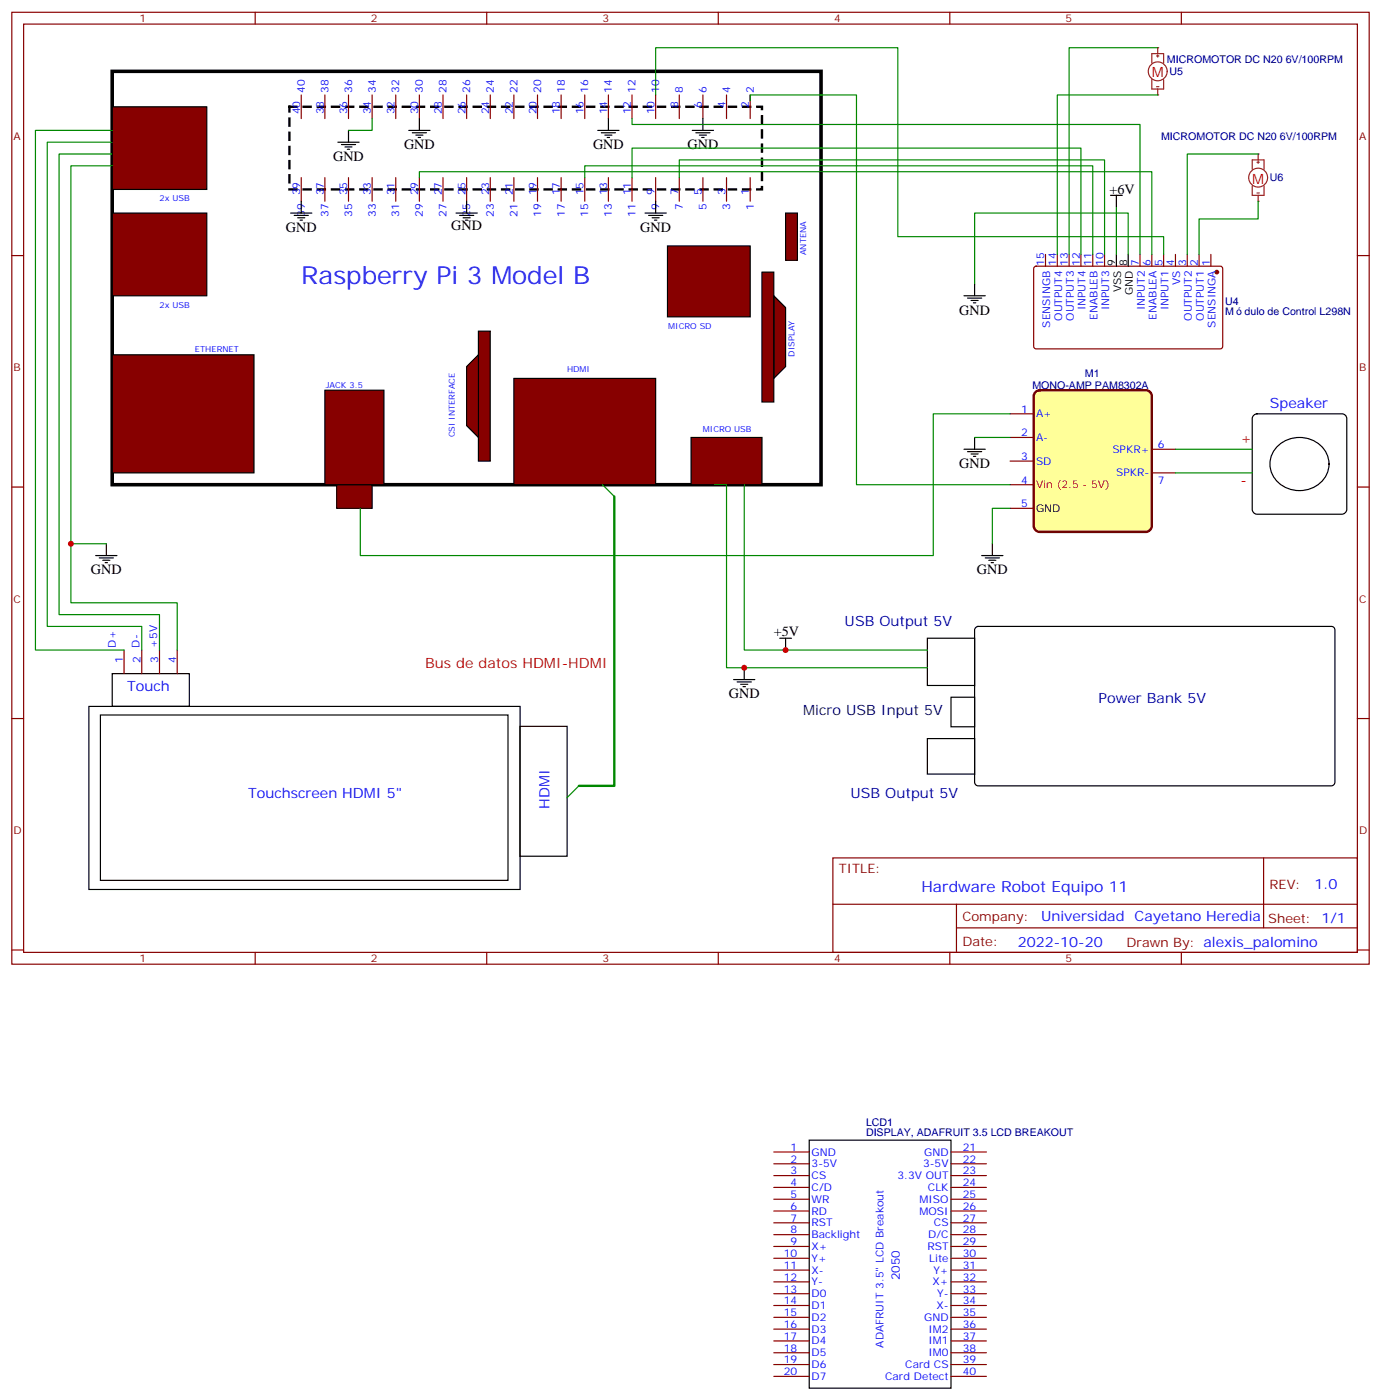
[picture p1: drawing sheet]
<svg xmlns="http://www.w3.org/2000/svg" width="412mm" height="418mm" viewBox="0 0 412 418" stroke-linecap="round" stroke-linejoin="round" font-family="sans-serif">
<path d="M33.5 21.3h211.7v123.5h-211.7z" fill="none" stroke="#000" stroke-width="1.1"/>
<g fill="#870000" stroke="#000" stroke-width=".35">
<path d="M139.3 109.5l3.6-3.5v24.7l-3.6-3.6z"/>
<path d="M231.1 88.3l3.5 3.6v17.6l-3.5 3.5z"/>
<path d="M234.6 63.6h3.5v14.2h-3.5z"/>
<path d="M227.5 81.3h3.6v38.8h-3.6z"/>
<path d="M199.3 73.5h24.7v21.1h-24.7z"/>
<path d="M206.4 130.7h21.1v14.1h-21.1z"/>
<path d="M153.5 113h42.3v31.8h-42.3z"/>
<path d="M142.9 98.9h3.5v38.8h-3.5z"/>
<path d="M100.5 144.8h10.6v7h-10.6z"/>
<path d="M97 116.6h17.7v28.2h-17.7z"/>
<path d="M33.5 106h42.3v35.3h-42.3z"/>
<path d="M33.5 63.6h28.2v24.7h-28.2z"/>
<path d="M33.5 31.9h28.2v24.7h-28.2z"/>
</g>
<path d="M86.4 31.9h141.1v24.7h-141.1z" fill="none" stroke="#000" stroke-width=".71" stroke-dasharray="2.1 2.1"/>
<g fill="none" stroke="#870000" stroke-width=".35">
<path d="M90 28.4v7M97 28.4v7M104.1 28.4v7M111.1 28.4v7M118.2 28.4v7M125.2 28.4v7M132.3 28.4v7M139.3 28.4v7M146.4 28.4v7M153.5 28.4v7M160.5 28.4v7M167.6 28.4v7"/>
<path d="M174.6 28.4v7M181.7 28.4v7M188.7 28.4v7M195.8 28.4v7M202.8 28.4v7M209.9 28.4v7M217 28.4v7M224 28.4v7M90 53.1v7M97 53.1v7M104.1 53.1v7M111.1 53.1v7"/>
<path d="M118.2 53.1v7M125.2 53.1v7M132.3 53.1v7M139.3 53.1v7M146.4 53.1v7M153.5 53.1v7M160.5 53.1v7M167.6 53.1v7M174.6 53.1v7M181.7 53.1v7M188.7 53.1v7M195.8 53.1v7"/>
<path d="M202.8 53.1v7M209.9 53.1v7M217 53.1v7M224 53.1v7"/>
</g>
<g fill="none" stroke="#000" stroke-width=".35">
<path d="M104.1 38.9v3.6M122.1 38.9h6.3M123.1 39.7h4.3M125.2 35.4v3.5M178.5 38.9h6.4M179.6 39.7h4.2M181.7 35.4v3.5M206.7 38.9h6.4M207.8 39.7h4.2M209.9 35.4v3.5M100.9 42.5h6.3M102 43.2h4.2"/>
<path d="M103 43.9h2.1M103.7 44.6h.7M124.2 40.4h2.1M124.9 41.1h.7M180.6 40.4h2.1M181.3 41.1h.7M208.8 40.4h2.2M209.5 41.1h.8M86.8 63.6h6.3M87.8 64.3h4.3M88.9 65.1h2.1M89.6 65.8h.7"/>
<path d="M90 60.1v3.5M136.2 63.6h6.3M137.2 64.3h4.3M138.3 65.1h2.1M139 65.8h.7M139.3 60.1v3.5M192.6 63.6h6.4M193.7 64.3h4.2M194.7 65.1h2.1M195.4 65.8h.7M195.8 60.1v3.5M26.5 211h128.8v54.7h-128.8z"/>
<path d="M33.5 201.2h23v9.8h-23zM155.2 217h14.1v38.8h-14.1z"/>
</g>
<path d="M309.3 117.1l1.1-.5h31.8a1.76 1.76 0 0 1 1.8 1.7v38.8a1.89 1.89 0 0 1-1.8 1.8h-31.8a1.89 1.89 0 0 1-1.7-1.8v-38.8z" fill="#ff9" stroke="#600" stroke-width=".71"/>
<g fill="none" stroke="#870000" stroke-width=".35">
<path d="M3.5 3.7h405.4v284.3h-405.4zM7.1 7.2h398.2v277.3h-398.2zM76.2 3.7v3.5M145.3 3.7v3.5M214.5 3.7v3.5M283.6 3.7v3.5M352.8 3.7v3.5M3.5 76.3h3.6M308.9 79.7l.5-.2 55.3 .1 .4 .6v23.6l-.7 .4-55.3-.1-.4-.6v-23.3zM312.2 76v3.5M315.7 76v3.5M319.3 76v3.5"/>
<path d="M322.8 76v3.5M326.3 76v3.5M329.8 76v3.5M340.4 76v3.5M344 76v3.5M347.5 76v3.5M351 76v3.5M354.5 76v3.5M358.1 76v3.5M361.6 76v3.5M405.3 76.3h3.6M301.6 123.6h7.1"/>
<path d="M301.6 130.7h7.1M301.6 137.7h7.1M344 134.2h7M3.5 145.5h3.6M301.6 144.8h7.1M301.6 151.8h7.1M344 141.3h7M405.3 145.5h3.6M37 194.2v7M42.3 194.2v7M47.6 194.2v7M52.9 194.2v7"/>
<path d="M3.5 214.6h3.6M405.3 214.6h3.6M248.7 256.3h156.6v28.2h-156.6zM377.3 256.3v20.9M248.7 270.1h156.5M285.6 277.2h119.6M285.6 270.1v14.1M3.5 283.8h3.6M76.2 284.5v3.5M145.3 284.5v3.5M214.5 284.5v3.5M283.6 284.5v3.5"/>
<path d="M352.8 284.5v3.5M405.3 283.8h3.6M231.1 344.1h10.6M231.1 347.6h10.6M231.1 351.2h10.6M231.1 354.7h10.6M231.1 358.2h10.6M284 344.1h10.6M284 347.6h10.6M284 351.2h10.6M284 354.7h10.6M284 358.2h10.6"/>
<path d="M231.1 361.7h10.6M231.1 365.3h10.6M231.1 368.8h10.6M231.1 372.3h10.6M231.1 375.8h10.6M231.1 379.4h10.6M284 361.7h10.6M284 365.3h10.6M284 368.8h10.6M284 372.3h10.6M284 375.8h10.6M284 379.4h10.6"/>
<path d="M231.1 382.9h10.6M231.1 386.4h10.6M231.1 390h10.6M231.1 393.5h10.6M231.1 397h10.6M284 382.9h10.6M284 386.4h10.6M284 390h10.6M284 393.5h10.6M284 397h10.6M231.1 400.5h10.6M231.1 404.1h10.6"/>
<path d="M231.1 407.6h10.6M231.1 411.1h10.6M284 400.5h10.6M284 404.1h10.6M284 407.6h10.6M284 411.1h10.6"/>
</g>
<g fill="none" stroke="#008700" stroke-width=".35">
<path d="M33.5 38.9h-22.9v155.3h26.4M111.1 35.4v3.5h-7M224 30.1v-1.7h31.8v116.4h45.8M33.5 42.5h-19.4v144.6h28.2v7.1M33.5 46h-15.9v137.6h30v10.6M33.5 49.5h-12.3v130.6h31.7v14.1M291 130.7h10.6M301.6 123.6h-22.9v42.3h-171.1v-14.1M351 134.2h22.9M179.9 144.8l3.5 3.5M213.4 144.8h3.6v54.7h59.9M222.2 144.8v49.4h54.7"/>
<path d="M301.6 151.8h-5.3v10.6M351 141.3h22.9M21.2 162.4h10.5M172.9 234.7l-3.6 3.6"/>
</g>
<g fill="none" stroke="#000" stroke-width=".35">
<path d="M333.4 76v3.5M336.9 76v3.5M287.9 134.2h6.3M288.9 134.9h4.3M290 135.6h2.1M290.7 136.3h.7M291 130.7v3.5M374.3 124.2l1.1-.6h25.4a1.41 1.41 0 0 1 1.4 1.4v27.2a1.51 1.51 0 0 1-1.4 1.4h-25.4a1.51 1.51 0 0 1-1.5-1.4v-27.2zM381.8 133a9.2 9.2 0 0 1 14.8 3.5 8.2 8.2 0 0 1-8.5 10 8.1 8.1 0 0 1-8.2-11zM28.6 165.9h6.3M29.6 166.7h4.3M30.7 167.4h2.1"/>
<path d="M31.4 168.1h.7M31.7 162.4v3.5M293.2 165.9h6.3M294.2 166.7h4.2M295.3 167.4h2.1M296 168.1h.7M296.3 162.4v3.5M222.2 199.5v3.5M232.8 190.6h3.6M234.6 190.6v3.6M276.9 190.6h14.1v14.2h-14.1zM291.3 187.5l.8-.4 105.8 .1 .5 .3 .2 .7v45.8l-.4 .5-.6 .2h-105.8l-.6-.4-.2-.6v-45.5z"/>
<path d="M30 213.6h121.7v49.4h-121.7zM219.1 203h6.3M220.1 203.7h4.3M221.2 204.4h2.1M221.9 205.1h.7M284 208.3h7v8.8h-7zM276.9 220.6h14.1v10.6h-14.1zM241.7 340.6h42.3v74.1h-42.3z"/>
</g>
<path d="M183.4 148.3v86.4h-10.5" fill="none" stroke="#008700" stroke-width=".71"/>
<circle cx="363.4" cy="81.3" r=".53" fill="#870000" stroke="#870000" stroke-width=".35"/>
<g fill="none" stroke="#8c2424" stroke-width=".35">
<path d="M344 18.8v-2.8h3.5v2.8M345.4 16.7h.7M345.7 14.3v1.7M345.7 16.4v.7M344 23.8v2.8h3.5v-2.8M345.4 25.9h.7M345.7 26.6v1.8"/>
<circle cx="345.7" cy="21.3" r="2.82"/>
</g>
<g fill="#8c2424">
<circle cx="345.7" cy="14.3" r=".18"/>
<circle cx="345.7" cy="28.4" r=".18"/>
</g>
<g fill="none" stroke="#8c2424" stroke-width=".35">
<path d="M373.9 50.6v-2.8h3.6v2.8M373.9 55.5v2.8h3.6v-2.8M375.4 48.5h.7M375.4 57.6h.7M375.7 46v1.8M375.7 48.1v.7M375.7 58.3v1.8"/>
<circle cx="375.7" cy="53.1" r="2.82"/>
</g>
<g fill="#8c2424">
<circle cx="375.7" cy="46" r=".18"/>
<circle cx="375.7" cy="60.1" r=".18"/>
</g>
<path d="M345.7 14.3h-26.4v61.7M188.7 35.4v1.8h151.7v38.8M195.8 28.4v-14.1h72.3v56.4h79.4v5.3M345.7 28.4h-30v47.6M125.2 53.1v-1.8h218.8v24.7M174.6 53.1v-3.6h151.7v26.5M188.7 53.1v-8.9h134.1v31.8M202.8 53.1v-5.3h127v28.2M375.7 46h-21.2v30M333.4 61.9v14.1M336.9 76v-12.4h-45.9v21.2M375.7 60.1v5.3h-17.6v10.6" fill="none" stroke="#008700" stroke-width=".35"/>
<path d="M331.6 58.3h3.5M333.4 58.3v3.6M287.9 88.3h6.3M288.9 89h4.3M290 89.7h2.1M290.7 90.5h.7M291 84.8v3.5" fill="none" stroke="#000" stroke-width=".35"/>
<g fill="#c00">
<circle cx="21.2" cy="162.4" r=".88"/>
<circle cx="234.6" cy="194.2" r=".88"/>
<circle cx="222.3" cy="199.5" r=".88"/>
</g>
<text font-size="7.4" fill="#00f" x="90" y="84.8">Raspberry Pi 3 Model B</text>
<text font-size="4.6" fill="#00f" x="275.2" y="266.5">Hardware Robot Equipo 11</text>
<g font-size="4.2" fill="#f00">
<text x="344" y="23.1">M</text>
<text x="373.9" y="54.8">M</text>
<text x="370.4" y="132.4">+</text>
<text x="370.4" y="144.8">-</text>
<text x="127" y="199.5">Bus de datos HDMI-HDMI</text>
</g>
<g font-size="4.2">
<text x="120.6" y="44.6">GND</text>
<text x="177.1" y="44.6">GND</text>
<text x="205.3" y="44.6">GND</text>
<text x="99.5" y="48.1">GND</text>
<text x="331.3" y="58">+6V</text>
<text x="85.4" y="69.3">GND</text>
<text x="134.8" y="68.7">GND</text>
<text x="191.2" y="69.3">GND</text>
<text x="286.5" y="94">GND</text>
<text x="286.5" y="139.8">GND</text>
<text x="27.2" y="171.6">GND</text>
<text x="291.7" y="171.6">GND</text>
<text x="231.1" y="189.9">+5V</text>
<text x="217.7" y="208.6">GND</text>
</g>
<g font-size="4.2" fill="#00f">
<text x="379.2" y="121.8">Speaker</text>
<text x="38" y="206.4">Touch</text>
<text x="74.1" y="238.3">Touchscreen HDMI 5&quot;</text>
<text x="164.1" y="241.6" transform="rotate(-90 164.1 241.6)">HDMI</text>
<text x="392.5" y="265.5">1.0</text>
<text x="310.9" y="275.1">Universidad</text>
<text x="338.8" y="275.1">Cayetano Heredia</text>
<text x="304" y="282.9">2022-10-20</text>
</g>
<g font-size="4.2" fill="#009">
<text x="252.2" y="187.1">USB Output 5V</text>
<text x="328.1" y="210">Power Bank 5V</text>
<text x="254" y="238.3">USB Output 5V</text>
</g>
<text font-size="4.2" fill="#006" x="239.9" y="213.6">Micro USB Input 5V</text>
<g font-size="3.9" fill="#800">
<text x="250.5" y="260.8">TITLE:</text>
<text x="379.1" y="265.5">REV:</text>
<text x="287.4" y="275">Company:</text>
<text x="378.7" y="275.7">Sheet: 1/1</text>
<text x="287.4" y="282.7">Date:</text>
<text x="336.4" y="282.8">Drawn By: alexis_palomino</text>
</g>
<text font-size="3.5" fill="#00f" x="268.7" y="382.4" transform="rotate(-90 268.7 382.4)">2050</text>
<g font-size="3.2" fill="#800">
<text x="41.6" y="6.7">1</text>
<text x="110.8" y="6.7">2</text>
<text x="179.9" y="6.7">3</text>
<text x="249.1" y="6.7">4</text>
<text x="318.2" y="6.7">5</text>
<text x="4.1" y="41.8">A</text>
<text x="405.9" y="41.8">A</text>
<text x="4.1" y="110.9">B</text>
<text x="405.9" y="110.9">B</text>
<text x="4.1" y="180.1">C</text>
<text x="405.9" y="180.1">C</text>
<text x="4.1" y="249.2">D</text>
<text x="405.9" y="249.2">D</text>
<text x="41.6" y="287.5">1</text>
<text x="110.8" y="287.5">2</text>
<text x="179.9" y="287.5">3</text>
<text x="249.1" y="287.5">4</text>
<text x="318.2" y="287.5">5</text>
</g>
<g font-size="3.2" fill="#000080">
<text x="348.5" y="18.9">MICROMOTOR DC N20 6V/100RPM</text>
<text x="349.2" y="22.4">U5</text>
<text x="346.7" y="41.9">MICROMOTOR DC N20 6V/100RPM</text>
<text x="379.2" y="54.2">U6</text>
<text x="365.8" y="94">M</text>
<text x="365.8" y="91">U4</text>
<text x="371.7" y="94">dulo de Control L298N</text>
<text x="324" y="112.5">M1</text>
<text x="308.3" y="116.1">MONO-AMP PAM8302A</text>
<text x="258.6" y="339.4">DISPLAY, ADAFRUIT 3.5 LCD BREAKOUT</text>
<text x="258.6" y="336.3">LCD1</text>
</g>
<g font-size="3.2" fill="#00f">
<text x="91" y="27.7" transform="rotate(-90 91 27.7)">40</text>
<text x="98.1" y="27.7" transform="rotate(-90 98.1 27.7)">38</text>
<text x="105.1" y="27.7" transform="rotate(-90 105.1 27.7)">36</text>
<text x="112.2" y="27.7" transform="rotate(-90 112.2 27.7)">34</text>
<text x="119.2" y="27.7" transform="rotate(-90 119.2 27.7)">32</text>
<text x="126.3" y="27.7" transform="rotate(-90 126.3 27.7)">30</text>
<text x="133.3" y="27.7" transform="rotate(-90 133.3 27.7)">28</text>
<text x="140.4" y="27.7" transform="rotate(-90 140.4 27.7)">26</text>
<text x="147.5" y="27.7" transform="rotate(-90 147.5 27.7)">24</text>
<text x="154.5" y="27.7" transform="rotate(-90 154.5 27.7)">22</text>
<text x="161.6" y="27.7" transform="rotate(-90 161.6 27.7)">20</text>
<text x="168.6" y="27.7" transform="rotate(-90 168.6 27.7)">18</text>
<text x="175.7" y="27.7" transform="rotate(-90 175.7 27.7)">16</text>
<text x="182.7" y="27.7" transform="rotate(-90 182.7 27.7)">14</text>
<text x="189.8" y="27.7" transform="rotate(-90 189.8 27.7)">12</text>
<text x="196.8" y="27.7" transform="rotate(-90 196.8 27.7)">10</text>
<text x="203.9" y="27.7" transform="rotate(-90 203.9 27.7)">8</text>
<text x="211" y="27.7" transform="rotate(-90 211 27.7)">6</text>
<text x="218" y="27.7" transform="rotate(-90 218 27.7)">4</text>
<text x="225.1" y="27.7" transform="rotate(-90 225.1 27.7)">2</text>
<text x="89.6" y="34.2" transform="rotate(-90 89.6 34.2)">40</text>
<text x="96.7" y="34.2" transform="rotate(-90 96.7 34.2)">38</text>
<text x="103.7" y="34.2" transform="rotate(-90 103.7 34.2)">36</text>
<text x="110.8" y="34.2" transform="rotate(-90 110.8 34.2)">34</text>
<text x="117.8" y="34.2" transform="rotate(-90 117.8 34.2)">32</text>
<text x="124.9" y="34.2" transform="rotate(-90 124.9 34.2)">30</text>
<text x="131.9" y="34.2" transform="rotate(-90 131.9 34.2)">28</text>
<text x="139" y="34.2" transform="rotate(-90 139 34.2)">26</text>
<text x="146" y="34.2" transform="rotate(-90 146 34.2)">24</text>
<text x="153.1" y="34.2" transform="rotate(-90 153.1 34.2)">22</text>
<text x="160.2" y="34.2" transform="rotate(-90 160.2 34.2)">20</text>
<text x="167.2" y="34.2" transform="rotate(-90 167.2 34.2)">18</text>
<text x="174.3" y="34.2" transform="rotate(-90 174.3 34.2)">16</text>
<text x="181.3" y="34.2" transform="rotate(-90 181.3 34.2)">14</text>
<text x="188.4" y="34.2" transform="rotate(-90 188.4 34.2)">12</text>
<text x="195.4" y="34.2" transform="rotate(-90 195.4 34.2)">10</text>
<text x="202.5" y="32.1" transform="rotate(-90 202.5 32.1)">8</text>
<text x="209.5" y="32.1" transform="rotate(-90 209.5 32.1)">6</text>
<text x="216.6" y="32.1" transform="rotate(-90 216.6 32.1)">4</text>
<text x="223.7" y="32.1" transform="rotate(-90 223.7 32.1)">2</text>
<text x="89.6" y="58.3" transform="rotate(-90 89.6 58.3)">39</text>
<text x="96.7" y="58.3" transform="rotate(-90 96.7 58.3)">37</text>
<text x="103.7" y="58.3" transform="rotate(-90 103.7 58.3)">35</text>
<text x="110.8" y="58.3" transform="rotate(-90 110.8 58.3)">33</text>
<text x="117.8" y="58.3" transform="rotate(-90 117.8 58.3)">31</text>
<text x="124.9" y="58.3" transform="rotate(-90 124.9 58.3)">29</text>
<text x="131.9" y="58.3" transform="rotate(-90 131.9 58.3)">27</text>
<text x="139" y="58.3" transform="rotate(-90 139 58.3)">25</text>
<text x="146" y="58.3" transform="rotate(-90 146 58.3)">23</text>
<text x="153.1" y="58.3" transform="rotate(-90 153.1 58.3)">21</text>
<text x="160.2" y="58.3" transform="rotate(-90 160.2 58.3)">19</text>
<text x="167.2" y="58.3" transform="rotate(-90 167.2 58.3)">17</text>
<text x="174.3" y="58.3" transform="rotate(-90 174.3 58.3)">15</text>
<text x="181.3" y="58.3" transform="rotate(-90 181.3 58.3)">13</text>
<text x="188.4" y="58.3" transform="rotate(-90 188.4 58.3)">11</text>
<text x="195.4" y="58.3" transform="rotate(-90 195.4 58.3)">9</text>
<text x="202.5" y="58.3" transform="rotate(-90 202.5 58.3)">7</text>
<text x="209.5" y="58.3" transform="rotate(-90 209.5 58.3)">5</text>
<text x="216.6" y="58.3" transform="rotate(-90 216.6 58.3)">3</text>
<text x="223.7" y="58.3" transform="rotate(-90 223.7 58.3)">1</text>
<text x="91" y="64.9" transform="rotate(-90 91 64.9)">39</text>
<text x="98.1" y="64.9" transform="rotate(-90 98.1 64.9)">37</text>
<text x="105.1" y="64.9" transform="rotate(-90 105.1 64.9)">35</text>
<text x="112.2" y="64.9" transform="rotate(-90 112.2 64.9)">33</text>
<text x="119.2" y="64.9" transform="rotate(-90 119.2 64.9)">31</text>
<text x="126.3" y="64.9" transform="rotate(-90 126.3 64.9)">29</text>
<text x="133.3" y="64.9" transform="rotate(-90 133.3 64.9)">27</text>
<text x="140.4" y="64.9" transform="rotate(-90 140.4 64.9)">25</text>
<text x="147.5" y="64.9" transform="rotate(-90 147.5 64.9)">23</text>
<text x="154.5" y="64.9" transform="rotate(-90 154.5 64.9)">21</text>
<text x="161.6" y="64.9" transform="rotate(-90 161.6 64.9)">19</text>
<text x="168.6" y="64.9" transform="rotate(-90 168.6 64.9)">17</text>
<text x="175.7" y="64.9" transform="rotate(-90 175.7 64.9)">15</text>
<text x="182.7" y="64.9" transform="rotate(-90 182.7 64.9)">13</text>
<text x="189.8" y="64.9" transform="rotate(-90 189.8 64.9)">11</text>
<text x="196.8" y="62.8" transform="rotate(-90 196.8 62.8)">9</text>
<text x="203.9" y="62.8" transform="rotate(-90 203.9 62.8)">7</text>
<text x="211" y="62.8" transform="rotate(-90 211 62.8)">5</text>
<text x="218" y="62.8" transform="rotate(-90 218 62.8)">3</text>
<text x="225.1" y="62.8" transform="rotate(-90 225.1 62.8)">1</text>
<text x="311.9" y="79.3" transform="rotate(-90 311.9 79.3)">15</text>
<text x="315.4" y="79.3" transform="rotate(-90 315.4 79.3)">14</text>
<text x="318.9" y="79.3" transform="rotate(-90 318.9 79.3)">13</text>
<text x="322.4" y="79.3" transform="rotate(-90 322.4 79.3)">12</text>
<text x="326" y="79.3" transform="rotate(-90 326 79.3)">11</text>
<text x="329.5" y="79.3" transform="rotate(-90 329.5 79.3)">10</text>
<text x="340.1" y="79.3" transform="rotate(-90 340.1 79.3)">7</text>
<text x="343.6" y="79.3" transform="rotate(-90 343.6 79.3)">6</text>
<text x="347.1" y="79.3" transform="rotate(-90 347.1 79.3)">5</text>
<text x="350.7" y="79.3" transform="rotate(-90 350.7 79.3)">4</text>
<text x="354.2" y="79.3" transform="rotate(-90 354.2 79.3)">3</text>
<text x="357.7" y="79.3" transform="rotate(-90 357.7 79.3)">2</text>
<text x="361.2" y="79.3" transform="rotate(-90 361.2 79.3)">1</text>
<text x="352.4" y="85.2" transform="rotate(-90 352.4 85.2)">VS</text>
<text x="317.1" y="95.8" transform="rotate(-90 317.1 95.8)">OUTPUT4</text>
<text x="320.7" y="95.8" transform="rotate(-90 320.7 95.8)">OUTPUT3</text>
<text x="324.2" y="92.7" transform="rotate(-90 324.2 92.7)">INPUT4</text>
<text x="327.7" y="95.5" transform="rotate(-90 327.7 95.5)">ENABLEB</text>
<text x="331.3" y="92.7" transform="rotate(-90 331.3 92.7)">INPUT3</text>
<text x="341.8" y="92.7" transform="rotate(-90 341.8 92.7)">INPUT2</text>
<text x="345.4" y="95.5" transform="rotate(-90 345.4 95.5)">ENABLEA</text>
<text x="348.9" y="92.7" transform="rotate(-90 348.9 92.7)">INPUT1</text>
<text x="356" y="95.8" transform="rotate(-90 356 95.8)">OUTPUT2</text>
<text x="359.5" y="95.8" transform="rotate(-90 359.5 95.8)">OUTPUT1</text>
<text x="313.6" y="97.9" transform="rotate(-90 313.6 97.9)">SENSINGB</text>
<text x="363" y="97.9" transform="rotate(-90 363 97.9)">SENSINGA</text>
<text x="304.9" y="123.3">1</text>
<text x="309.4" y="124.7">A+</text>
<text x="304.9" y="130.3">2</text>
<text x="309.4" y="131.7">A-</text>
<text x="304.9" y="137.4">3</text>
<text x="332.2" y="135.3">SPKR+</text>
<text x="345.7" y="133.8">6</text>
<text x="309.4" y="138.8">SD</text>
<text x="333.3" y="142.3">SPKR-</text>
<text x="304.9" y="144.4">4</text>
<text x="345.7" y="144.4">7</text>
<text x="304.9" y="151.5">5</text>
<text x="34.6" y="193.5" transform="rotate(-90 34.6 193.5)">D+</text>
<text x="36.7" y="197.9" transform="rotate(-90 36.7 197.9)">1</text>
<text x="41.6" y="193.5" transform="rotate(-90 41.6 193.5)">D-</text>
<text x="42" y="197.9" transform="rotate(-90 42 197.9)">2</text>
<text x="46.9" y="193.5" transform="rotate(-90 46.9 193.5)">+5V</text>
<text x="47.3" y="197.9" transform="rotate(-90 47.3 197.9)">3</text>
<text x="52.6" y="197.9" transform="rotate(-90 52.6 197.9)">4</text>
<text x="236.1" y="343.7">1</text>
<text x="236.1" y="347.3">2</text>
<text x="242.4" y="345.2">GND</text>
<text x="276" y="345.2">GND</text>
<text x="287.5" y="343.7">21</text>
<text x="287.5" y="347.3">22</text>
<text x="236.1" y="350.8">3</text>
<text x="242.4" y="348.7">3-5V</text>
<text x="242.4" y="352.2">CS</text>
<text x="268" y="352.2">3.3V OUT</text>
<text x="275.6" y="348.7">3-5V</text>
<text x="287.5" y="350.8">23</text>
<text x="236.1" y="354.3">4</text>
<text x="236.1" y="357.9">5</text>
<text x="242.4" y="355.7">C/D</text>
<text x="242.4" y="359.3">WR</text>
<text x="274.6" y="359.3">MISO</text>
<text x="277.1" y="355.7">CLK</text>
<text x="287.5" y="354.3">24</text>
<text x="287.5" y="357.9">25</text>
<text x="236.1" y="361.4">6</text>
<text x="236.1" y="364.9">7</text>
<text x="242.4" y="362.8">RD</text>
<text x="274.6" y="362.8">MOSI</text>
<text x="287.5" y="361.4">26</text>
<text x="287.5" y="364.9">27</text>
<text x="236.1" y="368.4">8</text>
<text x="236.1" y="372">9</text>
<text x="242.4" y="366.3">RST</text>
<text x="242.4" y="369.9">Backlight</text>
<text x="277.2" y="369.9">D/C</text>
<text x="278.9" y="366.3">CS</text>
<text x="287.5" y="368.4">28</text>
<text x="287.5" y="372">29</text>
<text x="234.1" y="375.5">10</text>
<text x="242.4" y="373.4">X+</text>
<text x="242.4" y="376.9">Y+</text>
<text x="276.9" y="373.4">RST</text>
<text x="277.5" y="376.9">Lite</text>
<text x="287.5" y="375.5">30</text>
<text x="234.1" y="379">11</text>
<text x="234.1" y="382.6">12</text>
<text x="242.4" y="380.4">X-</text>
<text x="242.4" y="384">Y-</text>
<text x="278.5" y="384">X+</text>
<text x="278.7" y="380.4">Y+</text>
<text x="287.5" y="379">31</text>
<text x="287.5" y="382.6">32</text>
<text x="234.1" y="386.1">13</text>
<text x="234.1" y="389.6">14</text>
<text x="242.4" y="387.5">D0</text>
<text x="279.9" y="387.5">Y-</text>
<text x="287.5" y="386.1">33</text>
<text x="287.5" y="389.6">34</text>
<text x="234.1" y="393.1">15</text>
<text x="242.4" y="391">D1</text>
<text x="242.4" y="394.5">D2</text>
<text x="276" y="394.5">GND</text>
<text x="279.7" y="391">X-</text>
<text x="287.5" y="393.1">35</text>
<text x="234.1" y="396.7">16</text>
<text x="234.1" y="400.2">17</text>
<text x="242.4" y="398.1">D3</text>
<text x="242.4" y="401.6">D4</text>
<text x="277.3" y="398.1">IM2</text>
<text x="277.3" y="401.6">IM1</text>
<text x="287.5" y="396.7">36</text>
<text x="287.5" y="400.2">37</text>
<text x="234.1" y="403.7">18</text>
<text x="234.1" y="407.2">19</text>
<text x="242.4" y="405.1">D5</text>
<text x="263.9" y="402.6" transform="rotate(-90 263.9 402.6)">ADAFRUIT 3.5&quot; LCD Breakout</text>
<text x="277.3" y="405.1">IM0</text>
<text x="287.5" y="403.7">38</text>
<text x="287.5" y="407.2">39</text>
<text x="234.1" y="410.8">20</text>
<text x="242.4" y="408.7">D6</text>
<text x="242.4" y="412.2">D7</text>
<text x="264.3" y="412.2">Card Detect</text>
<text x="270.3" y="408.7">Card CS</text>
<text x="287.5" y="410.8">40</text>
</g>
<g font-size="3.2">
<text x="333" y="79.3" transform="rotate(-90 333 79.3)">9</text>
<text x="336.5" y="79.3" transform="rotate(-90 336.5 79.3)">8</text>
<text x="334.8" y="87.3" transform="rotate(-90 334.8 87.3)">VSS</text>
<text x="338.3" y="88.1" transform="rotate(-90 338.3 88.1)">GND</text>
<text x="309.4" y="152.9">GND</text>
</g>
<text font-size="3.2" fill="#f00" x="309.4" y="145.8">Vin (2.5 - 5V)</text>
<g font-size="2.5" fill="#00f">
<text x="47.6" y="60.1">2x USB</text>
<text x="240.7" y="76.2" transform="rotate(-90 240.7 76.2)">ANTENA</text>
<text x="47.6" y="91.9">2x USB</text>
<text x="199.6" y="98.2">MICRO SD</text>
<text x="58.2" y="105.1">ETHERNET</text>
<text x="237.2" y="106.5" transform="rotate(-90 237.2 106.5)">DISPLAY</text>
<text x="169.3" y="111.3">HDMI</text>
<text x="97.3" y="115.8">JACK 3.5</text>
<text x="135.8" y="130.7" transform="rotate(-90 135.8 130.7)">CSI INTERFACE</text>
<text x="209.9" y="128.9">MICRO USB</text>
</g>
</svg>
